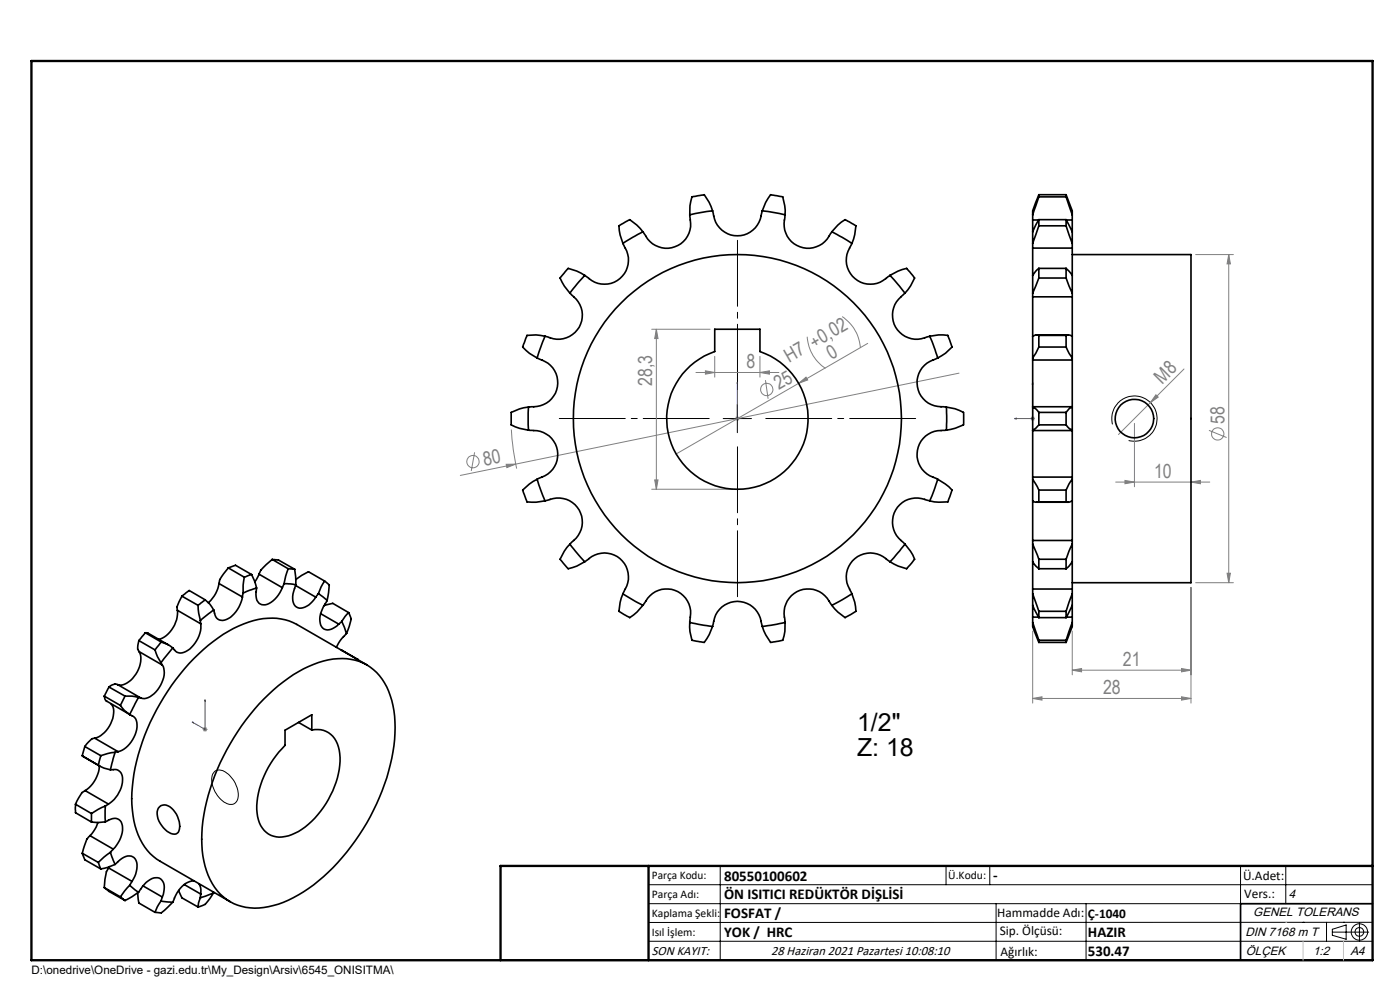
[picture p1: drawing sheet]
<svg xmlns="http://www.w3.org/2000/svg" width="297mm" height="210mm" viewBox="0 0 297 210" stroke-linecap="round" stroke-linejoin="round" font-family="sans-serif">
<g fill="none" stroke="#808080" stroke-width=".21">
<path d="M253.6 54h8.1M260.7 54v69.6M260.7 54l.3 2h-.7zM138.3 69.8h12.3M139.2 69.8v34M139.2 69.8l.4 2h-.7zM147.6 79h17.6M149.6 78.7l2 .3-2 .4zM151.6 75.6v4.4M161.2 79l2-.3v.7zM161.2 75.6v4.4M171.2 71.4a8.7 8.7 0 0 0 3.9 6.7"/>
<path d="M178.6 67.2a8.6 8.6 0 0 1 3.9 6.6M184.1 72.8l-14.7 8.5M203.4 79.2l-94 19.3M251.2 78.3l-13.9 13.9M100.7 95.9l-.7 4M107.4 98.5h2l-1.9 .7zM108.5 91.1a49.5 49.5 0 0 0 1.1 8.3M109.4 98.5l-11.8 2.4M155.9 88.8h1.1M156.1 88.4l.7 .7M156.4 88.3v1M156.8 88.4l-.7 .7"/>
<path d="M162.4 80.6l.5 4M169.4 81.3l-26 15M169.4 81.3l1.6-1.3 .3 .6zM218.5 88.8h1.1M218.7 88.4l.7 .7M219.1 88.3v1M219.4 88.4l-.7 .7M240.7 89.8v13.4M245.2 83.7l.5 .5-1.6 1.2zM256.5 91.3l3.7 1.5M138.3 103.8h17.1M138.9 101.8h.7l-.4 2z"/>
<path d="M236.7 102.3h19.9M238.7 101.9l2 .4-2 .3zM252.7 102.3l2-.4v.7zM219.1 133.9v15.2M227.5 133.9v9.2M252.7 124.6v24.5M253.6 123.6h8.1M260.3 121.6h.7l-.3 2zM43 154.7h1M43.1 154.4l.8 .7M43.5 154.2v1M43.9 154.4l-.8 .7"/>
<path d="M219.1 148.2l2-.4v.7zM219.1 148.2h33.6M227.5 142.2l1.9-.4v.7zM227.5 142.2h25.2M250.6 141.8l2.1 .4-2.1 .3zM250.6 147.8l2.1 .4-2.1 .3z"/>
<circle cx="100.3" cy="97.9" r="1.31"/>
<circle cx="162.7" cy="82.6" r="1.31"/>
<circle cx="258.3" cy="92" r="1.31"/>
</g>
<g fill="none" stroke="#000" stroke-width=".21">
<path d="M153.4 88.8h6M156.4 85.8v6M236 90a4.8 4.8 0 0 1 4.2-6 4.8 4.8 0 0 1 5.2 5.2 4.8 4.8 0 0 1-6 4.2M45.6 163.6a2.52 2.52 0 0 1 3.1 .9 5.1 5.1 0 0 1 1.5 5.5 1.88 1.88 0 0 1-2.9 0 5.6 5.6 0 0 1-2.1-5.9zM137.6 187.7h153.6M137.6 191.7h153.6M137.6 199.7h153.6M152.8 183.7v20M200.7 183.7v4M210 183.7v4M211.3 191.7v12M230.4 191.7v12"/>
<path d="M263.2 183.7v20M272.8 183.7v8M276.4 195.6h.1M281.4 195.6v4.1M282.6 197.7h7.8M282.6 197.1l3-.9v3l-3-.8zM285 195.6h.1M288.4 195.8v3.8M291.2 195.6l-153.6 .1"/>
<circle cx="288.4" cy="197.7" r="1.74"/>
<circle cx="288.4" cy="197.7" r=".93"/>
</g>
<path d="M156.4 88.7v.2zM156.4 81.1v.4v-.4M156.4 88.8h.1M156.4 81.1v7.7M215.2 88.8l.4-.1v.2zM219.1 81.1v.4h-.1zM219.1 81.1v7.7h-3.9M40.8 153.2h.3v.2zM43.5 148.4l.1 .4-.2-.1zM43.5 148.4v6.3l-2.7-1.5" fill="none" stroke="#00f" stroke-width=".21"/>
<path d="M150.5 88.8h-31.8M156.5 82.8v-31.8M156.5 94.8v31.8M162.5 88.8h31.8" fill="none" stroke="#000" stroke-width=".21" stroke-dasharray="15.2 1.3 1.3 1.3" stroke-dashoffset="1.2"/>
<path d="M291.2 191.7h-28v12M106.2 203.7h185" fill="none" stroke="#000" stroke-width=".35"/>
<path d="M6.7 12.9h284.5v190.8h-284.5zM137.6 183.7v20M291.2 183.7h-185v20" fill="none" stroke="#000" stroke-width=".5"/>
<path d="M272.8 195.6h.1M276.4 199.7v4M285 199.7v4" fill="none" stroke="#c0c0c0" stroke-width=".21"/>
<g fill="#00f">
<path d="M156.4 88.7v.2zM156.4 81.1v.4z"/>
<path d="M40.8 153.2l.3 .2v-.2zM43.5 148.4l-.1 .3 .2 .1z"/>
<path d="M215.2 88.8l.4 .1v-.2zM219.1 81.1l-.1 .4h.1z"/>
</g>
<g fill="#808080">
<path d="M107.4 98.5h2l-1.9 .7z"/>
<path d="M169.4 81.3l1.6-1.3 .3 .6z"/>
<path d="M245.2 83.7l.5 .5-1.6 1.2z"/>
<path d="M250.6 141.8l2.1 .4-2.1 .3zM227.5 142.2l1.9-.4v.7zM250.6 147.8l2.1 .4-2.1 .3zM219.1 148.2l2-.4v.7z"/>
<path d="M149.6 78.7l2 .3-2 .4zM161.2 79l2-.3v.7zM238.7 101.9l2 .4-2 .3zM252.7 102.3l2-.4v.7z"/>
<path d="M139.2 69.8l.4 2h-.7zM138.9 101.8h.7l-.4 2zM260.7 54l.3 2h-.7zM260.3 121.6h.7l-.3 2z"/>
</g>
<g fill="none" stroke="#000" stroke-width=".35">
<path d="M124 58.4l-3.1 3.8M124 58.4l-1.7-.9-1.8-.6-.6 .8-1.1 1.3 .9 1.7 1.2 1.5M132.2 51.6v.1a5.4 5.4 0 0 1-1.9 8.2 5.8 5.8 0 0 1-6.1-1.4l-.2-.1M136.4 49.2l-1.3-1.5-1.5-1.1-.9 .5-1.4 .8 .3 1.9 .6 1.8M136.4 49.2l-4.2 2.4M146.3 45.6v.3a5.2 5.2 0 0 1-3.1 6.4 5.2 5.2 0 0 1-6.6-2.9l-.2-.2M151.2 44.7l-.8-1.8-1-1.6-1.3 .2-1.3 .3-.4 1.9-.1 1.9M151.2 44.7l-4.9 .9M151.2 44.7v.1a5.2 5.2 0 0 0 4.7 5.1 5.2 5.2 0 0 0 5.6-4.1l.2-1.1M161.7 44.7l4.8 .9M161.7 44.7l.7-1.7 1.1-1.7 1.3 .2 1.3 .3 .4 1.8v2M166.5 45.6v.1a5.4 5.4 0 0 0 4.6 7 5.7 5.7 0 0 0 5.3-3.4l.1-.1"/>
<path d="M176.5 49.2l4.2 2.4M176.5 49.2l1.2-1.4 1.6-1.2 .9 .5 1.4 .8-.3 1.9-.6 1.8M180.7 51.6l-.1 .3a5.2 5.2 0 0 0 .8 7.2 5.2 5.2 0 0 0 7.2-.5l.2-.2M188.8 58.4l3.2 3.8M188.8 58.4l1.7-.9 1.8-.6 .7 .8 1 1.3-.8 1.6-1.2 1.6M219.1 52.6v5.8M219.1 51.6v1M219.1 49.2v2.4M219.1 46.7v2.5M219.1 45.6v1.1M219.1 52.6h8.4M219.1 46.7h1.2"/>
<path d="M220.4 56.9l-.3 .3a2.23 2.23 0 0 0-1 2.6v2.4M220.4 56.9v2.1M220.4 59l-1.3 3.2M220.4 47.9l-1.3 3.7M220.4 46.6l-1.3 2.6M220.4 46.6v1.3M220.4 41.3l-1.3 3.4v.9M220.4 41.3v.5M220.4 41.8l-1.3 3.8M220.4 59h5.8M220.4 56.9h5.8M220.4 47.9h5.8"/>
<path d="M220.4 46.6h5.8M220.4 41.8h5.8M220.4 41.3h5.8M226.2 59l1.3 3.2M226.2 56.9v2.1M226.2 56.9l.6 .6a1.61 1.61 0 0 1 .7 1.8v2.9M226.2 47.9l1.3 3.7M226.2 46.6v1.3M226.2 46.6l1.3 2.6M226.2 41.8l1.3 3.8M226.2 41.3v.5M226.2 41.3l1.3 3.4v.9"/>
<path d="M226.2 46.7h1.3M227.5 54h25.2v69.6h-25.2M227.5 52.6v5.8M227.5 51.6v1M227.5 49.2v2.4M227.5 46.7v2.5M227.5 45.6v1.1M113.9 75.9l.3 .2a5.2 5.2 0 0 1 4 6 5.2 5.2 0 0 1-5.9 4.2l-.2 .1M115.6 71.3l-1.7 4.6M115.6 71.3l-1.9-.3-1.9 .1-.7 1.9-.2 .6 1.4 1.4 1.6 .9M120.9 62.2l.2 .2a5.3 5.3 0 0 1 .3 8.6 5.6 5.6 0 0 1-5.5 .4l-.3-.1M151.6 69.8h9.6v4.8a15 15 0 0 1 7.3 23 15 15 0 0 1-24.2 0 15 15 0 0 1 7.3-23z"/>
<path d="M192 62.2l-.1 .1a5.2 5.2 0 0 0-2 6.7 5.2 5.2 0 0 0 6.5 2.6l.8-.3M197.2 71.3l1.7 4.6M197.2 71.3l1.9-.3 2 .1 .3 1 .6 1.5-1.4 1.3-1.7 1M198.9 75.9l-.2 .2a5.2 5.2 0 0 0-4.1 6 5.2 5.2 0 0 0 6 4.2l.2 .1M219.1 75.9v.5M219.1 71.3v4.6M219.1 76.4v9.9M219.1 63v8.4M219.1 62.2v.8M219.1 76.4h8.4M219.1 63h8.4M219.9 71h6.7"/>
<path d="M220.4 73.6l-1.3 2.3M220.4 71.1l-.7-.1-.6 .3M220.4 71.1v2.5M220.4 73.6h5.8M220.4 71.1h5.8M226.2 73.6l1.3 2.3M226.2 71.1v2.5M226.2 71.1l.6-.1 .7 .3M227.5 75.9v.5M227.5 71.3v4.6M227.5 76.4v9.9M227.5 63v8.3"/>
<path d="M227.5 62.2v.8M112.1 91.3h.3a5.2 5.2 0 0 1 5.9 4.2 5.2 5.2 0 0 1-4.1 6l-.3 .2M112.1 86.4v4.9M112.1 86.4l-1.9 .3-1.8 .8v2.6l1.8 .8 1.9 .4M200.8 86.4v4.9M200.8 91.3h-.3a5.2 5.2 0 0 0-5.9 4.2 5.2 5.2 0 0 0 4.1 6l.2 .2M200.8 86.4l1.8 .3 .9 .4 .9 .4v.3v2.3l-1.7 .7-1.9 .5M219.1 86.4v4.9M219.1 86.4l.6 .3 .7 .8M219.1 86.3v.1M219.1 91.3h.1M219.1 91.3v9.9"/>
<path d="M219.1 86.3h8.4M219.1 91.3h8.4M220.4 87.5v2.6M220.4 90.1l-.7 .7-.6 .5M220.4 87.5h5.8M220.4 90.1h5.8M226.2 87.5v2.6M226.2 90.1l.6 .8 .7 .4M227.5 86.4l-.7 .3-.6 .8M227.5 86.4v4.9M227.5 86.3v.1M227.5 91.3h.1"/>
<path d="M227.5 91.3v9.9M57.7 118.7l-2.4 2.3-.3 .8M57.7 118.7l1.4 .1 3.4 1.9M57.7 118.7l3.4 1.9M113.9 101.7l1.7 4.5M113.9 101.7l-1.6 1-1.4 1.3 .2 .6 .7 1.9h1.9l1.9-.3M115.6 106.2h.3a5.3 5.3 0 0 1 7.6 5.4 7.6 7.6 0 0 1-2.4 3.6l-.2 .2M120.9 115.4l3.1 3.8M120.9 115.4l-1.2 1.5-.9 1.7 .7 .8 1 1.2 1.9-.5 1.6-.9M124 119.2l.2-.1a5.3 5.3 0 0 1 8.9 1.7 5.7 5.7 0 0 1-.8 4.8l-.1 .4M188.8 119.2l-.1-.1a5.3 5.3 0 0 0-8.9 1.7 5.9 5.9 0 0 0 .8 4.8l.1 .4M192 115.4l-3.2 3.8"/>
<path d="M192 115.4l1.1 1.5 .9 1.7-.6 .8-1.1 1.2-1.8-.5-1.7-.9M197.2 106.2h-.2a5.3 5.3 0 0 0-7.6 5.4 6.7 6.7 0 0 0 2.4 3.6l.2 .2M198.9 101.7l-1.7 4.5M198.9 101.7l1.6 .9 1.5 1.4-.5 1.2-.4 1.3h-1.9l-2-.3M219.1 101.2v.5M219.1 101.7l1.3 2.3M219.1 101.7v4.5M219.1 106.2l.6 .3h.7M219.1 106.2v8.4M219.1 115.4l1.3 3.2M219.1 119.2l1.3 1.4M219.1 115.4v3.8"/>
<path d="M219.1 114.6v.8M219.1 119.2v5.7M219.1 101.2h8.4M219.1 114.6h8.4M219.9 106.5h6.7M220.4 104v2.5M220.4 118.6v2M220.4 104h5.8M220.4 106.5h5.8M220.4 118.6h5.8M226.2 104v2.5M226.2 118.6v2"/>
<path d="M227.5 101.2v.5M227.5 101.7l-.7 1-.6 1.3M227.5 101.7v4.5M227.5 106.2l-.7 .3h-.6M227.5 106.2v8.4M227.5 115.4l-1.3 3.2M227.5 114.6v.8M227.5 115.4v3.8l-1.3 1.4M227.5 119.1v5.8M29.5 135.9l-.3 1.8 .3 .5M29.5 135.9l3.4 2M29.5 138.2a4.9 4.9 0 0 1-1 5.3 3.6 3.6 0 0 1-3.5 1.7"/>
<path d="M29.5 138.2l4.9 2.9M30.8 134.2l-1.3 1.7M30.8 134.2l.6 .1 4.3 2.5M30.8 134.2l3.4 2M32.9 137.9l.5 1.4 .7 1.3M34.2 136.2l-1.3 1.7M34.2 136.2l1.3 .5 1.2 .7M36.7 137.4l-2.6 3.2M37.6 129.5a6.2 6.2 0 0 1-3.9 6.1M37.6 129.5l5 2.8M38.6 126.5l-1.1 2.3 .1 .7M38.6 126.5l1.5-1.2 3.4 1.9"/>
<path d="M38.6 126.5l3.4 1.9M42 128.4l.2 1.7 .3 1.5M42.5 131.6l.1 .7M42.6 132.3a6.2 6.2 0 0 1-4 6.2 2.05 2.05 0 0 1-1.8-1l-.1-.1M43.5 127.2l-1.5 1.2M43.5 127.2l1 1 .8 1.2M45.3 129.4l-2.8 2.2M46.5 123.8a6.9 6.9 0 0 1-2.3 4.1M46.5 123.8l4.9 2.8M48.4 120.5l-1.8 2.4-.1 .9M48.4 120.5l1.6-.6 3.4 2M48.4 120.5l3.4 1.9"/>
<path d="M51.4 126.6a6.3 6.3 0 0 1-3.8 4.9 1.87 1.87 0 0 1-2.2-1.9l-.1-.2M51.6 125.8l-.2 .8M51.8 122.4l-.2 1.7v1.7M53.4 121.9l-1.6 .5M53.4 121.9l.6 1.3 .4 1.5M54.4 124.7l-2.8 1.1M55 121.8l-.9 1.6M55 121.8l4.9 2.9M59.9 124.7a5.8 5.8 0 0 1-3.6 3.6 1.66 1.66 0 0 1-2-1.8l.1-1.8M60.3 123.8l-.4 .9M60.3 123.8l2.5 .2M61.1 120.6l-.8 3.2"/>
<path d="M61.1 120.6l1.4 .1M62.5 120.7l.3 3.3M62.7 124.2l4.3 2.5M62.8 124l-.2 .6a4.5 4.5 0 0 0 0 3.9 2.14 2.14 0 0 0 2.9-.2l1.5-1.6M62.8 122.9l2.6-1.6 3.5 2M67.6 125.9l-.6 .8M67.6 125.9l1.8 1.5M68 130.2l3.9 2.2M68.8 128.5l1.8-.5 3.4 2M68.9 123.3l-.8 1.2-.5 1.4M68.9 123.3l.9 .8-.4 3.3M69.4 127.4l-.3 .5a5.8 5.8 0 0 0-1 4.7 1.83 1.83 0 0 0 2.9 .5l.9-.7"/>
<path d="M72.4 137.9l3.6 2M72.5 131.8l-.6 .6M72.5 131.8l1 2.6M73.5 134.4l-.4 .4a7.2 7.2 0 0 0-1.7 2.5M74 130l-1.5 1.8M74 130l.5 1.3-1 3.1M76 139.9h-.1M76 139.9v.1M132.2 126l4.2 2.4M132.2 126l-.6 1.8-.3 1.9 1.1 .7 1.2 .6 1.5-1.2 1.3-1.4M136.4 128.4l.1-.1a5.3 5.3 0 0 1 9-1.4 6.1 6.1 0 0 1 .9 4.7l-.1 .4M146.3 132l4.9 .9"/>
<path d="M146.3 132l.1 2 .4 1.8 1 .2 1.6 .3 1.1-1.7 .7-1.7M151.2 132.9v-.3a5.2 5.2 0 0 1 5.2-5 5.2 5.2 0 0 1 5.2 4.9l.1 .4M166.5 132l-4.8 .9M166.5 132v1.9l-.4 1.9-1 .2-1.6 .3-1-1.6-.8-1.8M176.5 128.4l-.1-.1a5.3 5.3 0 0 0-9-1.4 5.6 5.6 0 0 0-.9 4.7v.4M180.7 126l-4.2 2.4M180.7 126l.6 1.7 .3 2-1.2 .7-1.1 .6-1.5-1.2-1.3-1.4M219.1 126l1.3 3.7M219.1 128.4l1.3 2.6M219.1 126v2.4M219.1 124.9v1.1M219.1 128.4v2.5"/>
<path d="M219.1 132l1.3 3.8M219.1 132v.9l1.3 3.4M219.1 130.9v1.1M219.1 124.9h8.4M219.1 130.9h1.2M220.4 129.7v1.3M220.4 135.8v.5M220.4 120.6h5.8M220.4 129.7h5.8M220.4 131h5.8M220.4 135.8h5.8M220.4 136.3h5.8"/>
<path d="M226.2 129.7v1.3M226.2 135.8v.5M226.2 130.9h1.3M227.5 126l-1.3 3.7M227.5 124.9v1.1M227.5 128.4l-1.3 2.6M227.5 126v2.4M227.5 128.4v2.5M227.5 132l-1.3 3.8M227.5 130.9v1.1M227.5 132v.9l-1.3 3.4M18 158.4l-.5 1.9"/>
<path d="M18 158.4l3.4 1.9M20.1 156.6l-.6 .1-1.5 1.7M20.1 156.6l4.9 2.8M22.1 147.7l.2 .6 .3 .5 5 2.8M22.1 147.7l3.4 1.9M23.1 145.7l-1 2M23.1 145.7l3.4 2M23.5 149.3a3.7 3.7 0 0 1 0 4.2 5.5 5.5 0 0 1-3.4 3.1M24.4 159.6l-1 3.7M24.4 159.6l-1.5 .2-1.5 .5M25 145.2l-.6-.1-1.3 .6M25 145.2l4.9 2.9"/>
<path d="M25 159.4l-.6 .2M25.5 149.6l.9 1.1 1.1 .9M26.5 147.7l-1 1.9M26.5 147.7h1.5l1.4 .2M27.5 151.6a2.49 2.49 0 0 1 1.5 3.2 6.1 6.1 0 0 1-4 4.6M29.4 147.9l-1.9 3.7M29.4 147.9l.5 .2M34.1 140.6l.3 .5M34.4 141.1a5.2 5.2 0 0 1-1.3 5.7 3.2 3.2 0 0 1-3.2 1.3M56 148.3a27.2 27.2 0 0 1 14.7-8.5 10.6 10.6 0 0 1 12.1 7.8 27.2 27.2 0 0 1-.4 16 47 47 0 0 1-17 24.9 19 19 0 0 1-12.3 4.1 10.6 10.6 0 0 1-9.3-7.9 27.3 27.3 0 0 1 .4-16 49.3 49.3 0 0 1 11.8-20.4zM60.5 154.9l5.6-3.3v3.3a4.7 4.7 0 0 1 5.9 4.2 17.1 17.1 0 0 1-3.4 12.2 13.8 13.8 0 0 1-8.1 6.1 4.7 4.7 0 0 1-5.9-4.2 17.4 17.4 0 0 1 4-12.9l1.9-2.2zM63.3 153.2l2.8 1.7"/>
<path d="M77.8 141l-14.8-8.5a12.9 12.9 0 0 0-11.3-.1 35.6 35.6 0 0 0-15.3 13 44.2 44.2 0 0 0-8.5 24 16.5 16.5 0 0 0 4 11.7l2.1 1.6 14.8 8.6M16 170.6v1.8l3.4 2M16 170.6l3.4 2M17.5 160.3l3.3 2M17.5 160.3l.1 .1M17.6 160.4l3.6 2.1M18.1 167.7l-.7 .4-1.4 2.5M18.1 167.7l4.9 2.9M19.1 177.3l-.6 .6-1 3.1M19.1 177.3l4.9 2.8M19.4 172.6v1.8M20.8 174.5l-.7 1.4-1 1.4"/>
<path d="M20.8 162.3l1.3 .6 1.3 .4M21.1 162.4a6.7 6.7 0 0 1-3 5.3M21.4 160.3l-.6 2M22.3 174.3l.4-.1a1.92 1.92 0 0 1 2.1-.5 1.92 1.92 0 0 1 1.2 1.9 6.4 6.4 0 0 1-2 4.5M22.3 171v3.3M22.3 171l-2.9 1.6M22.3 174.3l-1.5 .2-1.4-.1M23 170.6l-.7 .4M23.4 163.3h.1a1.93 1.93 0 0 1 2.5 2.2 6.7 6.7 0 0 1-3 5.1M33.8 171.2a1.98 1.98 0 0 1 3 .6 4.6 4.6 0 0 1 1 4.8 1.43 1.43 0 0 1-1.9 0 4.9 4.9 0 0 1-2.5-4.8zM17.5 181l.5 1.4 3.4 1.9M17.5 181l3.3 1.9"/>
<path d="M20.8 182.9l.6 1.4M22.1 188.3l1 .8 3.4 1.9M22.1 188.3l3.4 1.9M23 184.1l-.3 .6a4.5 4.5 0 0 0-.5 2.7l-.1 .9M23 184.1l5 2.9M23.2 183.8l-.2 .3M23.4 180.8l1 2.6M23.4 180.8l-2.6 2.1M24 180.1l-.6 .7M24.4 183.4l.4-.4a3.7 3.7 0 0 1 3-1.4 2.2 2.2 0 0 1 1.2 2.7l-.2 1.1-.8 1.6M24.4 183.4l-1.5 .6-1.5 .3M25.5 190.2l1 .8"/>
<path d="M27.5 187.8l1.9 1.5M27.5 187.8l-2 2.4M28 187l-.5 .8M29.2 189.4l.3 2.1 3.4 2M29.4 189.3l.3-.5a6.1 6.1 0 0 1 3-2.6 1.88 1.88 0 0 1 2.1 2.5l-.4 1.6M29.4 189.3l-2.9 1.7M30.3 187.9l4.1 2.4M34.1 191.1l2.6 .3M34.1 191.1l-.7 1.3-.5 1.1M34.4 190.3l-.3 .8M36.7 191.4a8 8 0 0 1-2.7 2.2l-1.1-.1M37.9 188.9l.7 1.6 3.4 1.9"/>
<path d="M39.1 187.6l3.5 2M41.2 186.9a4.9 4.9 0 0 0-4.2 3.7l-.3 .8M42.2 187.5l.3 .7 .1 1.4M42.5 190.5l-.4 1-.1 .9M42.6 189.6l-.1 .9M45.3 189.4l-2.8 1.1M45.3 189.4l-.7 1.2a3.5 3.5 0 0 1-2.4 1.8h-.2M45.4 189.3l-.1 .1"/>
<circle cx="156.4" cy="88.8" r="34.8"/>
<circle cx="240.7" cy="88.8" r="4.1"/>
</g>
<g font-size="5.3">
<text x="181.8" y="155.1">1/2&quot;</text>
<text x="181.8" y="160.4">Z: 18</text>
</g>
<g font-size="4.1" fill="#808080">
<text x="167.4" y="77" transform="rotate(-30 167.4 77)">H7 +0,02</text>
<text x="176.4" y="76.3" transform="rotate(-30 176.4 76.3)">0</text>
<text x="138.3" y="81.8" transform="rotate(-90 138.3 81.8)">28,3</text>
<text x="158.4" y="78.1">8</text>
<text x="165.2" y="82.7" transform="rotate(-30 165.2 82.7)">25</text>
<text x="246.6" y="81.6" transform="rotate(-45 246.6 81.6)">M8</text>
<text x="259.8" y="89.9" transform="rotate(-90 259.8 89.9)">58</text>
<text x="102.8" y="98.8" transform="rotate(-12 102.8 98.8)">80</text>
<text x="244.8" y="101.3">10</text>
<text x="238.2" y="141.2">21</text>
<text x="234" y="147.2">28</text>
</g>
<g font-size="3.2">
<text x="153.6" y="186.8">80550100602</text>
<text x="153.6" y="190.8">ÖN ISITICI REDÜKTÖR DİŞLİSİ</text>
<text x="210.7" y="186.6">-</text>
<text x="153.6" y="194.8">FOSFAT /</text>
<text x="153.6" y="198.8">YOK / HRC</text>
<text x="230.8" y="198.7">HAZIR</text>
<text x="230.8" y="202.8">530.47</text>
</g>
<g font-size="2.8">
<text x="263.7" y="186.7">Ü.Adet:</text>
<text x="263.9" y="190.5">Vers.:</text>
<text x="211.5" y="194.5">Hammadde Adı:</text>
<text x="230.8" y="194.7">Ç-1040</text>
<text x="138.3" y="202.6">SON KAYIT:</text>
<text x="163.6" y="202.6">28 Haziran 2021 Pazartesi 10:08:10</text>
<text x="212.1" y="198.4">Sip. Ölçüsü:</text>
<text x="212.2" y="202.7">Ağırlık:</text>
</g>
<g font-size="2.6">
<text x="273.4" y="190.4">4</text>
<text x="265.9" y="194.4">GENEL TOLERANS</text>
<text x="264.2" y="198.5">DIN 7168 m T</text>
<text x="264.3" y="202.6">ÖLÇEK</text>
<text x="278.5" y="202.6">1:2</text>
<text x="286.5" y="202.6">A4</text>
</g>
<g font-size="2.5">
<text x="138.3" y="186.4">Parça Kodu:</text>
<text x="138.3" y="190.5">Parça Adı:</text>
<text x="201.2" y="186.5">Ü.Kodu:</text>
<text x="138.3" y="194.5">Kaplama Şekli:</text>
<text x="138.3" y="198.6">Isıl İşlem:</text>
<text x="6.7" y="206.7">D:\onedrive\OneDrive - gazi.edu.tr\My_Design\Arsiv\6545_ONISITMA\</text>
</g>
</svg>
